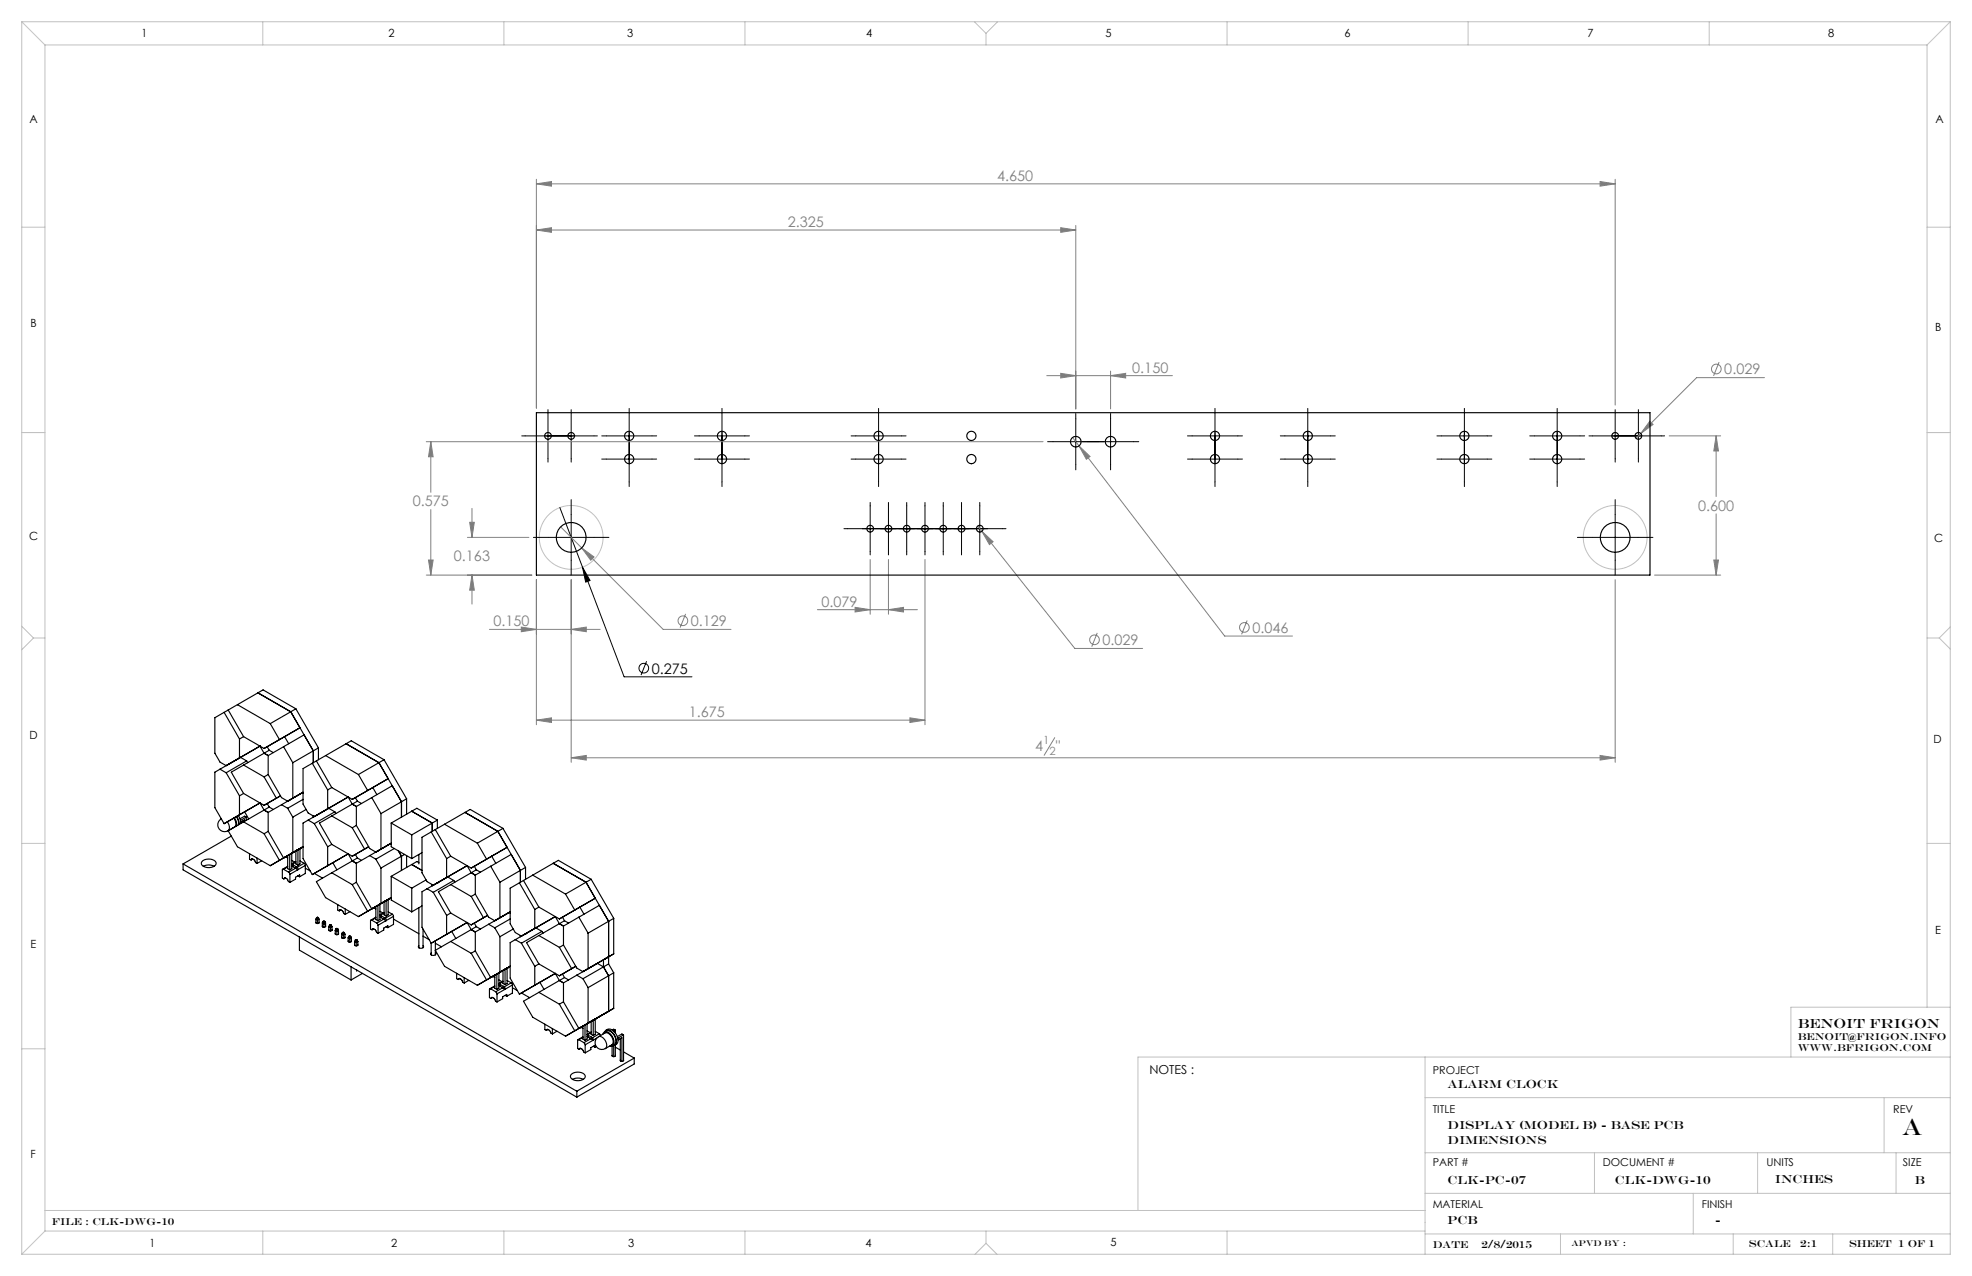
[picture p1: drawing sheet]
<svg xmlns="http://www.w3.org/2000/svg" width="432mm" height="279mm" viewBox="0 0 432 279" stroke-linecap="round" stroke-linejoin="round" font-family="sans-serif">
<g fill="none" stroke="#808080" stroke-width=".22">
<path d="M117.4 39.3v50.1M350.4 39.7l3.3 .6-3.3 .5zM353.7 39.3v49.4M117.4 50.4l3.4-.5v1zM117.4 40.3l3.4-.6v1.1zM117.4 50.4h118.2M117.4 40.3h236.3M232.3 49.9l3.3 .5-3.3 .5zM235.6 49.4v40.1M376.4 79.3l-1.2 3M93.3 96.7h135.1M94.3 96.7l.5 3.3h-1z"/>
<path d="M94.3 96.7v11.1M229.2 82.3h27.5M232.3 81.7l3.3 .6-3.3 .5zM234.8 95.8l33.4 43.5h14.8M236.3 97.6l2.4 2.4-.8 .6zM243.2 82.3l3.3-.6v1.1zM243.2 81.3v8.2M361.2 92.2l.8 .7-2.7 2zM365.5 95.4h11.3M375.8 95.4l.5 3.3h-1zM375.8 95.4v13.3M386.4 82.7h-14.9l-13.3 13.3"/>
<path d="M94.3 111.6v14.3M102.4 117.7h13.4M102.8 114.4h1.1l-.5 3.3zM103.4 111.3v6.4M122.8 115.4l22.4 22.4h14.9M127.4 120l2.7 2-.7 .7zM214.1 115.2l21.2 26.8h14.9M215 116.3l2.5 2.3-.8 .6zM375.8 112.5v13.4M93.3 125.9h23.1M93.8 122.6h1l-.5 3.3zM103.4 125.9l.5 3.3h-1.1z"/>
<path d="M103.4 125.9v6.4M107.2 137.8h24.2M114.1 137.3l3.3 .5-3.3 .5zM117.4 126.9v31.8M125.1 137.8l3.3-.5v1zM125.1 126.9v40M150.1 134.4l-1.2 3M179 133.5h21.9M187.2 133l3.3 .5-3.3 .5zM190.5 122.5v12M194.5 133.5l3.3-.5v1zM194.5 122.5v12"/>
<path d="M202.5 122.5v36.2M240.3 138.6l-1.2 3M273.1 135.9l-1.2 3M353.7 126.9v40M362.3 125.9h14.5M375.3 122.6h1l-.5 3.3zM117.4 157.7l3.4-.5v1zM117.4 157.7h85.1M199.2 157.2l3.3 .5-3.3 .5zM125.1 165.9l3.3-.5v1zM125.1 165.9h228.6M230.9 161.5l-2.3 3.9"/>
<path d="M350.4 165.4l3.3 .5-3.3 .5z"/>
<circle cx="375.8" cy="80.8" r="1.06"/>
<circle cx="149.5" cy="135.9" r="1.06"/>
<circle cx="272.5" cy="137.4" r="1.06"/>
<circle cx="239.7" cy="140.1" r="1.06"/>
</g>
<g fill="none" stroke="#000" stroke-width=".22">
<path d="M115 95.4h15.1M120 90.4v10M125.1 90.4v10M132.8 95.4h10M137.8 90.4v15.1M153.1 95.4h10M158.1 90.4v15.1M187.4 95.4h10M192.4 90.4v15.1M230.6 96.7h17.6M235.6 91.7v10M243.2 91.7v10"/>
<path d="M261 95.4h10M266 90.4v15.1M281.4 95.4h10M286.4 90.4v15.1M315.6 95.4h10M320.6 90.4v15.1M336 95.4h10M341 90.4v15.1M348.7 95.4h15M353.7 90.4v10M358.7 90.4v10M120.1 117.7h10"/>
<path d="M122.6 111.1l14.1 37.1h14.8M125.1 112.7v10M132.8 100.5h10M153.1 100.5h10M185.5 115.8h34M187.4 100.5h10M190.5 110.8v10M194.5 110.8v10M198.5 110.8v10M202.5 110.8v10M206.5 110.8v10M210.5 110.8v10"/>
<path d="M214.5 110.8v10M261 100.5h10M281.4 100.5h10M315.6 100.5h10M336 100.5h10M348.7 117.7h10M353.7 112.7v10M127.5 124.2l1.7 2.9-1 .4zM141.6 144.8l-1.2 3"/>
<circle cx="141" cy="146.3" r="1.06"/>
</g>
<g fill="none" stroke="#c0c0c0" stroke-width=".22">
<path d="M4.8 4.8l5 5M4.8 4.8h422.2M4.8 4.8v269.8M9.8 9.8h412.2M9.8 9.8v259.8M57.5 4.8v5M110.3 4.8v5M163.1 4.8v5M213.4 4.8l2.5 2.5M215.9 7.3v2.5M218.4 4.8l-2.5 2.5M268.7 4.8v5"/>
<path d="M321.5 4.8v5M374.3 4.8v5M422 9.8v210.7M427 4.8l-5 5M427 4.8v269.8h-422.2M4.8 49.7h5M422 49.7h5M4.8 94.7h5M422 94.7h5M4.8 137.1l2.5 2.6M7.3 139.7l-2.5 2.6M7.3 139.7h2.5"/>
<path d="M422 139.7h2.6M424.6 139.7l2.4 2.4M427 137.3l-2.4 2.4M4.8 184.7h5M422 184.7h5M4.8 229.7h5M312 231.5v43.1M427 231.5h-177.8v33.6M427 220.5h-34.8v11M312 240.3h115M312 252.4h115M349.1 252.4v8.9"/>
<path d="M384.9 252.4v8.9M412.6 240.3v12.1M415.2 252.4v8.9M9.8 265.1h302.2M9.8 269.6l-5 5M9.8 269.6h302.2M57.5 269.6v5M110.3 269.6v5M163.1 269.6v5M215.9 272.2l-2.4 2.4M215.9 272.2l2.4 2.4M215.9 269.6v2.6"/>
<path d="M268.7 269.6v5M312 270.2h115M312 261.3h115M341.7 270.2v4.4M370.8 261.3v8.9M379.5 270.2v4.4M401.3 270.2v4.4"/>
<circle cx="125.1" cy="117.7" r="7"/>
<circle cx="353.7" cy="117.7" r="7"/>
</g>
<g fill="none" stroke="#000" stroke-width=".22" stroke-dasharray="15.2 1.3 1.3 1.3">
<path d="M115 95.4h-.8M120 90.4v-.7M120.1 95.4h-.8M125 95.4h.7M125.1 90.4v-.7M130.1 95.4h.7M132.8 95.4h-1M137.8 90.4v-1M137.8 95.5v-1M142.8 95.4h1M153.1 95.4h-1M158.1 90.4v-1"/>
<path d="M158.1 95.5v-1M163.1 95.4h1M187.4 95.4h-1M192.4 90.4v-1M192.4 95.5v-1M197.4 95.4h1M230.6 96.7h-1.2M235.6 91.7v-1.2M238.2 96.7h-1.2M240.6 96.7h1.1M243.2 91.7v-1.2M248.2 96.7h1.1"/>
<path d="M261 95.4h-1M266 90.4v-1M266 95.5v-1M271 95.4h1.1M281.4 95.4h-1.1M286.4 90.4v-1M286.4 95.5v-1M291.4 95.4h1M315.6 95.4h-1M320.6 90.4v-1M320.6 95.5v-1M325.6 95.4h1.1"/>
<path d="M336 95.4h-1M341 90.4v-1M341 95.5v-1M346 95.4h1M348.7 95.4h-.8M353.7 90.4v-.7M353.7 95.4h-.7M358.7 95.4h.7M358.7 90.4v-.7M363.7 95.4h.8M120 100.4v.8M120.1 117.7h-3.3"/>
<path d="M125.1 112.7v-3.3M125.1 100.4v.8M130.1 117.7h3.2M132.8 100.5h-1M137.8 100.4v1.1M137.8 105.5v1M142.8 100.5h1M153.1 100.5h-1M158.1 100.4v1.1M158.1 105.5v1M163.1 100.5h1M185.5 115.8h-.7"/>
<path d="M187.4 100.5h-1M189.5 115.8h-.7M190.5 110.8v-.8M192.4 100.4v1.1M192.4 105.5v1M193.5 115.8h-.7M194.5 110.8v-.8M195.5 115.8h.8M197.4 100.5h1M197.5 115.8h-.7M198.5 110.8v-.8M199.5 115.8h.8"/>
<path d="M201.5 115.8h-.7M202.5 110.8v-.8M203.5 115.8h.8M205.5 115.8h-.7M206.5 110.8v-.8M207.5 115.8h.8M209.5 115.8h-.7M210.5 110.8v-.8M211.5 115.8h.8M214.5 110.8v-.8M215.5 115.8h.8M219.5 115.8h.8"/>
<path d="M235.6 101.7v1.2M243.2 101.7v1.2M261 100.5h-1M266 100.4v1.1M266 105.5v1M271 100.5h1.1M281.4 100.5h-1.1M286.4 100.4v1.1M286.4 105.5v1M291.4 100.5h1M315.6 100.5h-1M320.6 100.4v1.1"/>
<path d="M320.6 105.5v1M325.6 100.5h1.1M336 100.5h-1M341 100.4v1.1M341 105.5v1M346 100.5h1M348.7 117.7h-3.3M353.7 112.7v-3.3M353.7 100.4v.8M358.7 117.7h3.2M358.7 100.4v.8M125.1 122.7v3.2"/>
<path d="M190.5 120.8v.7M194.5 120.8v.7M198.5 120.8v.7M202.5 120.8v.7M206.5 120.8v.7M210.5 120.8v.7M214.5 120.8v.7M353.7 122.7v3.2"/>
</g>
<path d="M127.5 124.2l1.7 2.9-1 .4z" fill="#000"/>
<path d="M117.4 50.4l3.4-.5v1zM232.3 49.9l3.3 .5-3.3 .5zM232.3 81.7l3.3 .6-3.3 .5zM243.2 82.3l3.3-.6v1.1zM117.4 40.3l3.4-.6v1.1zM350.4 39.7l3.3 .6-3.3 .5zM361.2 92.2l-1.9 2.7 2.7-2zM236.3 97.6l1.6 3 .8-.6zM215 116.3l1.7 2.9 .8-.6zM114.1 137.3l3.3 .5-3.3 .5zM125.1 137.8l3.3-.5v1zM117.4 157.7l3.4-.5v1zM199.2 157.2l3.3 .5-3.3 .5zM187.2 133l3.3 .5-3.3 .5zM194.5 133.5l3.3-.5v1zM125.1 165.9l3.3-.5v1zM350.4 165.4l3.3 .5-3.3 .5zM102.8 114.4h1.1l-.5 3.3zM103.4 125.9l.5 3.3h-1.1zM94.3 96.7l.5 3.3h-1zM93.8 122.6h1l-.5 3.3zM375.3 122.6h1l-.5 3.3zM375.8 95.4l.5 3.3h-1zM127.4 120l2 2.7 .7-.7z" fill="#808080"/>
<g fill="none" stroke="#000" stroke-width=".25">
<path d="M117.4 90.4h243.9v35.5h-243.9zM49.1 156l-2 1.2v7.7l1.1 2 1.3 .8 7.4-4.3M49.1 156l3.3 5.8M50 155.5l3.3 5.8M52 154.3l7.2 4.1M52 154.3l-2.9 1.7M52 154.3l5.6-3.2 7.2 4.1M56.5 151.7l7.2 4.2M59.2 158.4l2 3.5-3.4 2M63.7 155.9l-4.5 2.5M63.7 155.9l4.9 8.5M64.8 155.2l-1.1 .7"/>
<path d="M64.8 155.2l4.9 8.6M48.2 168.4l1.3 .8M48.5 179.3a1.5 1.5 0 0 0-.6 2 1.5 1.5 0 0 0 2 .6M49.5 169.2l2.9 5.1M49.8 179.9l.3 .8a1.06 1.06 0 0 1-.2 1.2M51.2 179.1l.4 .7a1.06 1.06 0 0 1-.3 1.3l-1.4 .8M51.3 179.1l.5 1.1v.7M51.7 178.8l.5 1.2v.6M51.8 178.8l.4 .6 .1 1.1M52.2 178.6l.3 .6 .2 1.1M52.4 161.8v4.2M52.4 174.3v4.1l-3.3 2"/>
<path d="M52.7 165.8l1.3 .8M52.7 165.8h.1M53.2 179.7v.3M53.3 180l-3.3 1.9 2 3.5 7.2 4.2M53.3 180l4.5 2.6M53.3 161.3l4.5 2.6M53.3 167.5l4.5 2.6M53.3 167.5l-2.7 1.6 2.7 4.6M53.3 173.7l4.5 2.6M53.3 161.3l-.9 .5M53.3 173.7l-.9 .6M53.6 179.8v-.3l-.9 .5"/>
<path d="M53.9 178.9l-1.2 .7M53.9 178.9v.7M53.9 178.9l-.3-.2-1 .6M54 166.6l-4.5 2.6M54 166.6l.2 .4M56.9 163.4l-9.8 5.7v7.8l2 3.5M56.9 163.4h.1M56.9 175.8h.1M56.9 175.8l.9 1.6 .9 .5M56.9 175.8l-3.3 2 .9 1.5M56.9 175.8l-7.8 4.6M56.9 163.4l.9 1.5 .9 .5"/>
<path d="M57.8 170.1l2.7 4.7-2.7 1.5M58.5 163.5l.4 .8M58.5 175.9l.4 .8M58.7 165.4v4.2M58.7 177.9v4.1M58.7 169.6l-.9 .5M58.9 176.7l-5.6 3.3M58.9 164.3l-5.6 3.2M58.9 176.7l.9 .5M58.9 164.3l.9 .5M61.4 174.3l-3.6 2M61.6 176.2l-2.9 1.7"/>
<path d="M61.6 176.2l1.4 .8M62.1 163.5l2 3.5M62.1 163.5l-3.4 1.9M63 177l1.1 1.9M63.2 175.3h.1M63.2 162.9l-.9-1.6 3.4-1.9-7.9 4.5M64.1 167v7.8l-1.1 .6-1.4-.7-2.9-5.1M64.1 178.9v7.8M66.1 173.6l.3 .1M66.4 175l-3.4 2M66.4 173.5l-4.8 2.7M66.6 160.9l-4.5 2.6"/>
<path d="M67 177.2l-2.9 1.7M67.5 179.6l1.3 .8M68.4 167.1l-2 1.2v7.8l1.1 1.9 1.3 .8 2.9-1.7v-4.1M68.4 167.1l3.3 5.9M68.6 164.4v2.6M68.6 178.7v.2M68.6 164.4l-4.5 2.6M69.3 166.6l3.3 5.8M69.7 163.8l-1.1 .6M69.7 163.8v2.6M69.7 178.3h.1M71.3 165.4l7.2 4.2"/>
<path d="M71.3 165.4l-2.9 1.7M71.3 165.4l5.6-3.2 7.2 4.2M72 177l1.3 .8M72 177h.1M72.6 172.4l4.5 2.6M72.6 178.7l-2.6 1.5 2.6 4.7M72.6 178.7l4.5 2.6M72.6 172.4l-.9 .6M73.3 177.8l-4.5 2.6M73.3 177.8l.2 .3M75.8 162.9l7.2 4.1 4.9 8.6v3.3M76.2 174.5l-9.8 5.7v7.8l2 3.5"/>
<path d="M76.2 174.5l-2.9 1.7M76.2 174.5h.1M76.2 174.5l.9 1.6 .9 .5M77.8 174.6l.5 .8M78 176.6v4.1M78.3 175.4l-5.7 3.3M78.3 175.4l.9 .5M78.5 169.6l2 3.5-3.4 1.9M81.4 174.6l2 3.5M81.4 174.6l-3.4 2M82.5 174l-.9-1.6 3.4-1.9-7.9 4.5M83.4 178.1v7.8l-1.1 .7-1.3-.8-3-5.1"/>
<path d="M84.1 166.4l-5.6 3.2M84.1 166.4l4.9 8.5M85.9 172.1l-4.5 2.5M89 174.9l-5.6 3.2M89 174.9v3.4M90.2 177.6l4.4 2.6v1.8M95.8 179.6l-5.6 3.2M95.8 179.6l-4.5-2.6-5.6 3.2M95.8 179.6v1.8M101.8 177.9l7.2 4.1M40.1 189.2l86.2 49.7M40.1 189.2v1.3l86.2 49.7"/>
<path d="M44.4 188.5a2.18 2.18 0 0 1 2.9 .3 1.19 1.19 0 0 1-1.5 1.2h-.4a1 1 0 0 1-1.2-1.3zM44.5 189.7l1.1-.3 1.3 .3M50.6 183.1l-10.5 6.1M50.9 181.4h.1M54.6 186.9v1.2l.4 .2M55.1 188.1l-.1 .2M55.2 188.1h-.1M55.3 188.1l-.3 .2M55.3 188.1l1 1M55.3 188.1h-.2M56.3 187.9v1.2M57.3 188.5l-1 .6"/>
<path d="M57.8 182.6l3.4 5.8-2 1.2M58.7 182l-.9 .6M58.7 182l3.4 5.9 4.3-2.5-7.2 4.2M62.1 190.3l-.3 .1v1.9l.4 .2M62.1 190.3l1.1 .7M62.3 192.3l-.1 .2M62.4 192.2l-.1 .1M62.5 192.2l-.3 .3M62.5 192.2l1 1M62.5 192.2l-.2 .1M62.5 187.6l.5 .3M63 189.7l-1.1 .6"/>
<path d="M63 187.4v2.8l.4 .3M63 189.8l-.9 .5M63.2 191l.3 .5M63.4 187.1v3.4M63.5 191.5v1.7M63.9 189.2l.1 .1M63.9 189.6l.8 .5M63.9 186.8v3.4l-.5 .3M63.9 188.4l.7 .4M64 189.3l1.1 .6M64 189.7l.2-.3v.4M64.7 190.1l.5 .4"/>
<path d="M64.7 190.1l-1.5 .9M64.8 188.7l-.9 .5M64.8 186.3v2.9l.4 .2M64.8 188.8l-.8 .5M64.9 189.8l-.2 .3M65.1 189.9l.1 .6M65.2 190.5h.1M65.2 186.1v3.3M65.3 191.8l.3 .2M65.6 192v-.4l-.9 .5v.4l-1.2 .7M65.7 185.8h.1M65.7 188.5l.9 .5"/>
<path d="M65.7 185.8v3.4l-.5 .2M66.6 189l.3 .5M66.6 189l-1.5 .9M66.9 189.5l-3.4 2M66.9 189.5v1.8l-1.3 .7M66.9 190.1l1 .6M68.8 191.2l1.8 1.1M68.8 180.4l2.9 5M71.7 185.4v4.2l-3.3 1.9M72.6 191.1l-3.3 2 2 3.5 7.2 4.1M72.6 191.1l4.5 2.6M72.6 184.9l4.5 2.6"/>
<path d="M72.6 184.9l-.9 .5M73.9 198.1v1.2l.4 .1M74.4 199.3l.5 .1 .4 .6 .3 .2M74.4 199.3l-.1 .1M74.5 199.2l-.1 .1M74.6 199.2l-.3 .2M75.6 199v1.2M76.2 187h.1M76.2 187l.9 1.5 .9 .5M76.2 187l-3.3 1.9 .9 1.6M76.2 187l-7.8 4.5M76.6 199.6l-1 .6"/>
<path d="M77.1 193.7l3.4 5.8-2 1.2M77.1 181.3l2.7 4.6-2.7 1.6M77.8 187.1l.5 .8M78 193.2l-.9 .5M78 193.2l3.4 5.8 4.3-2.4-7.2 4.1M78 189v4.2M78 180.7l-.9 .6M78.3 187.9l-5.7 3.2M78.3 187.9l.9 .5M80.7 185.4l-3.6 2.1M81 187.4l1.3 .7M81 187.4l-3 1.6"/>
<path d="M81.8 198.8l.5 .2M82.3 198.5v2.9l.4 .2M82.3 188.1l1.1 2M82.5 186.4h.1M82.7 198.2v3.4M83.2 198v3.4l-.5 .2M83.2 199.5l.7 .4M83.4 190.1v7.8M84.1 199.8l-.9 .5M84.1 197.5v2.8l.4 .3M84.1 199.9l-.8 .5M84.5 197.2v3.4"/>
<path d="M85 196.9h.1M85 199.7l.9 .5M85 196.9v3.4l-.5 .3M85.4 184.8l.3 .1M85.7 191.9v5.2l4.5 2.6M85.7 180.2v5.2l4.5 2.6M85.7 191.9l4.5 2.6M85.7 180.2l4.5 2.6M85.7 184.6l-4.7 2.8M86.3 185.8l-4 2.3M87.2 186.3l.7 1.2M87.9 187.5l-4.5 2.6"/>
<path d="M87.9 187.5v3.1M88.6 187.1l-.7 .4M89 187.4v2.5M90.2 182.8v5.2M90.2 194.5v5.2M90.2 189.3l2.2 1.3M91.7 187.1v2.1M91.7 198.8v8.7M91.7 188.9l-.4-.3-5.6 3.3M92.4 198.4l-2.2 1.3M92.4 186.7l-2.2 1.3M93.3 192.7l-3.1 1.8"/>
<path d="M93.5 194.6l-1.1 .7v7.7l2 3.5M93.5 194.6l1.4 .8M94.4 182.2l-2 1.1v7.8l1.1 2 1.4 .7M94.4 182.2l3.4 5.8M94.6 193.7v.3M94.9 195.4l2.9 5M95.3 181.6l3.4 5.9M95.8 193.3h.1M97.3 180.5l7.2 4.1M97.3 180.5l-2.9 1.7M97.3 180.5l5.7-3.3 7.1 4.2M97.8 188v4.1l-2.9 1.7"/>
<path d="M98 192l1.4 .8M98 192l-4.5 2.6M98 192h.1M98.7 187.5l4.5 2.6M98.7 193.7l4.5 2.6M98.7 199.9l4.5 2.6 3.6-2.1M98.7 193.7l-2.7 1.6 2.7 4.6M98.7 187.5l-.9 .5M98.7 199.9l-.9 .5M99.4 192.8l-4.5 2.6M99.4 192.8l.2 .4M102.3 189.6l-2.9 1.6"/>
<path d="M102.3 189.6h.1M102.3 189.6l-7.4 4.2M102.3 189.6l.9 1.5 .9 .5M103.2 196.3l2.7 4.7M103.9 189.7l.4 .8M104.1 195.8l2.9 5 1.3 .8M104.1 191.6v4.2M104.1 195.8l-.9 .5M104.3 190.5l-5.6 3.2M104.3 190.5l.9 .5M104.5 184.6l2 3.5M106.5 188.1l-3.3 2"/>
<path d="M107.4 189.7l-3.3 1.9M107.4 189.7l2.1 3.5M107.7 187.5l3.3-2-4.5 2.6M107.7 187.5l-4.5 2.6M107.7 187.5l.9 1.5M109 182l-4.5 2.6M109 182l5 8.6v2.6M109.5 193.2v7.8M110.1 181.4l-1.1 .6M110.1 181.4l5 8.5M111.5 199.8l.2 .1M111.7 199.7l-4.7 2.7"/>
<path d="M111.9 187.1l-4.5 2.6M113.7 193.3l3.4 5.8M113.7 193.3l-2 1.2v7.8l1.1 1.9 1.4 .8 2.9-1.7v-4.2M114.6 192.8l3.4 5.8M115.1 189.9l-5.6 3.3M115.1 189.9v2.6M116.6 191.6l7.2 4.2M118 198.6l4.5 2.6M118 198.6l-.9 .5M121.1 189l7.2 4.2 5 8.5v9.4M123.8 195.8l2.1 3.5-3.4 1.9M129.4 192.5l-7.1-4.1-8.6 4.9"/>
<path d="M129.4 192.5l-5.6 3.3M129.4 192.5l5 8.6M131.2 198.2l-4.4 2.6M65.6 205.2v2.9l11.3 6.5M69.2 201.3l.3 .2 .4-.2M69.2 201.3v.8M69.3 200.9l.2 .2M69.3 200.9l.2-.1 .2 .1M69.3 200.9l-.1 .4M69.5 201.1v1.1M69.7 200.9l-.2 .2M69.7 200.9l.2 .4"/>
<path d="M69.9 201.9a.36 .36 0 0 1-.4 .3 .36 .36 0 0 1-.3-.2M69.9 201.3v.8M70.6 202.1l.3 .2 .4-.2M70.6 202.1v.8M70.7 201.8l.2 .1M70.7 201.8l.2-.2 .2 .2M70.7 201.8l-.1 .3M70.9 201.9v1.1M71.1 201.8l-.2 .1M71.1 201.8l.2 .3M71.3 202.8a.36 .36 0 0 1-.4 .2 .36 .36 0 0 1-.3-.2M71.3 202.1v.8"/>
<path d="M72 202.9v.8M72 202.9l.3 .2 .4-.2M72.1 202.6l.2 .1M72.1 202.6l.2-.1 .3 .1M72.1 202.6l-.1 .3M72.3 202.7v1.2M72.6 202.6l-.3 .1M72.6 202.6l.1 .3M72.7 203.6a.36 .36 0 0 1-.3 .3 .36 .36 0 0 1-.4-.3M72.7 202.9v.8M73.4 203.7l.4 .2 .3-.2M73.4 203.7v.8"/>
<path d="M73.5 203.4l.3 .1M73.5 203.4l.3-.1 .2 .1M73.5 203.4l-.1 .3M73.8 203.5v1.2M74 203.4l-.2 .1M74 203.4l.1 .3M74.1 204.4a.36 .36 0 0 1-.3 .3 .36 .36 0 0 1-.4-.3M74.1 203.7v.8M74.8 204.5l.4 .2 .3-.2M74.8 204.5v.8M75 204.2l.2 .1M75 204.2l.2-.1 .2 .1"/>
<path d="M75 204.2l-.2 .3M75.2 204.3v1.2M75.4 204.2l-.2 .1M75.4 204.2l.1 .3M75.5 205.2a.36 .36 0 0 1-.3 .3 .36 .36 0 0 1-.4-.3M75.5 204.5v.9M76.2 205.4v.8M76.2 205.4l.4 .2 .3-.2M76.4 205l.2 .2M76.4 205l.2-.1 .2 .1M76.4 205l-.2 .4M76.6 205.2v1.1"/>
<path d="M76.8 205l-.2 .2M76.8 205l.1 .4M76.9 211.7v2.9M76.9 206a.36 .36 0 0 1-.3 .3 .36 .36 0 0 1-.4-.3M76.9 205.4v.8M77.7 206.2l.3 .2 .4-.2M77.7 206.2v.8M77.8 205.8l-.1 .4M77.8 205.8l.2 .2M77.8 205.8l.2-.1 .2 .1M78 206v1.1M78.1 212.4v.2l.1-.1"/>
<path d="M78.2 205.8l-.2 .2M78.2 205.8l.2 .4M78.4 206.8a.36 .36 0 0 1-.4 .3 .36 .36 0 0 1-.3-.2M78.4 206.2v.8M79.4 213.1l-2.5 1.5M81.4 201.5l-.3 .1v1.8l.4 .2M81.4 201.5l1.1 .6M81.6 203.4l.5 .2 .4 .6 .3 .2M81.6 203.4l-.1 .2M81.7 203.4h-.1M81.8 203.4l-.3 .2M82.3 200.8l-1.1 .7"/>
<path d="M82.3 201l-.9 .5M82.5 202.1l.3 .5M82.8 202.6v1.8M83.2 200.4h.1M83.2 200.8l.8 .5M83.3 200.4l1.1 .7M83.3 200.9l.2-.4v.4M84 201.3l.5 .3M84 201.3l-1.5 .8M84.2 200.9l-.2 .4M84.4 201.1l.1 .5M84.5 201.6l-1.7 1"/>
<path d="M84.5 201.6h.1M84.6 202.9h.1M84.6 202.9l.3 .2M84.9 203.1v-.4l-.9 .5v.4l-1.2 .8M85.9 200.2l.3 .4M85.9 200.2l-1.5 .9M86.2 200.6l-1.7 1M86.2 200.6v1.8l-1.3 .7M86.2 201.3l5.5 3.2M91.7 207.1l-.1 .1a.55 .55 0 0 0 .6 .5 .55 .55 0 0 0 .5-.5l-.1-.1M92.6 203.4v4.1M92.6 205l1.4 .8"/>
<path d="M94.4 208.7h-.1a.55 .55 0 0 0 .6 .5 .55 .55 0 0 0 .5-.5h-.1M94.4 206.5v2.6M95.3 206v3.1M95.3 206.5l1.4 .8M97.8 200.4v4.2M97.8 204.6l-3.4 1.9M98.7 206.1l-3.4 2 2 3.5 7.2 4.1M98.7 206.1l4.5 2.6M98.9 203.9l-4.5 2.6M98.9 203.9l.9 1.6M100 213.1v1.2l.3 .2M100.4 214.3l-.1 .2"/>
<path d="M100.5 214.2l-.1 .1M100.7 214.3l-.4 .2M100.7 214.3l.9 .9M100.7 214.3h-.3M101.6 214.1v1.1M102.3 202h.1M102.3 202l.9 1.6 .9 .5M102.3 202l-3.4 1.9M102.3 202l-4.5 2.6M102.7 214.7l-1.1 .5M103.2 208.7l3.3 5.9-2 1.1M103.9 202.1l.4 .8"/>
<path d="M104.1 208.2l-.9 .5M104.1 208.2l3.3 5.9 4.3-2.5-7.2 4.1M104.1 204.1v4.1M104.3 202.9l-5.6 3.2M104.3 202.9l.9 .5M107 202.4l1.3 .8M107 202.4l-2.9 1.7M107.4 216.5l-.2 .1v1.8l.3 .2M107.4 216.5l1.2 .7M107.6 218.4l-.1 .2M107.7 218.4h-.1M107.9 218.4l-.4 .2"/>
<path d="M107.9 218.4l.9 1M107.9 218.4h-.3M107.9 213.8l.4 .3M108.3 215.9l-1 .6M108.3 213.5v2.9l.5 .2M108.3 203.2l1.2 1.9M108.3 216l-.9 .5M108.6 217.2l.2 .4M108.6 201.5h.1M108.8 213.3v3.3M108.8 217.6v1.8M109.2 215.4h.1"/>
<path d="M109.2 215.8l.9 .5M109.2 213v3.4l-.4 .2M109.2 214.6l.7 .4M109.3 215.4l1.1 .7M109.4 215.9l.1-.3v.4M109.5 205.1v7.8M110.1 216.3l.4 .4M110.1 216.3l-1.5 .9M110.1 214.8l-.9 .6M110.1 212.5v2.8l.5 .3M110.1 215l-.8 .4M110.2 216l-.1 .3"/>
<path d="M110.4 216.1l.1 .5M110.5 216.7h.1M110.6 212.2v3.4M110.6 217.9l.4 .3M111 218.2v-.5l-.9 .6v.4l-1.3 .7M111 212h.1M111 214.7l.9 .5M111 212v3.3l-.4 .3M111.7 201.2l-3.4 2M111.9 215.2l.3 .5M111.9 215.2l-1.5 .9M112.2 215.7l-3.4 1.9"/>
<path d="M112.2 215.7v1.7l-1.2 .8M112.2 216.3l1.1 .6M112.4 203.4l-2.9 1.7M112.8 205.8l-1.1 .6v7.8l2 3.5M112.8 205.8l1.4 .7M114 204.8v.3M114.2 217.4l1.8 1.1M114.2 206.5l2.9 5.1M115.1 204.5h.1M117.1 211.6v4.1l-3.4 2M117.3 203.2l1.4 .7M117.3 203.2h.1"/>
<path d="M118 217.3l-3.4 1.9 2 3.5 7.2 4.2M118 217.3l4.5 2.6M118 211.1l4.5 2.6 3.6-2.1M118 204.8l-2.7 1.6 2.7 4.7M118 204.8l4.5 2.6M118 211.1l-.9 .5M118.7 203.9l-4.5 2.6M118.7 203.9l.2 .4M121.6 200.7l-2.9 1.7M121.6 200.7h.1M121.6 213.1h.1M121.6 200.7l-8.8 5.1"/>
<path d="M121.6 213.1l-3.4 2 .9 1.5M121.6 213.1l-7.9 4.6M121.6 200.7l.9 1.6 .9 .5M121.6 213.1l.9 1.6M122.5 214.7l.9 .5M122.5 219.9l3.4 5.8M122.5 214.7l-4.5 2.6M122.5 207.4l2.7 4.7M123.2 200.8l.4 .8M123.2 213.3l.4 .8M123.4 206.9l2.9 5.1 1.3 .8M123.4 219.4l-.9 .5"/>
<path d="M123.4 202.8v4.1M123.4 215.2v4.2M123.4 206.9l-.9 .5M123.6 201.6l-5.6 3.2M123.6 201.6l.9 .5M123.6 214.1l.9 .5M123.6 214.1l-1.1 .6M126.3 213.5l-2.9 1.7M126.3 213.5l1.3 .8M126.8 200.8l2 3.5M126.8 200.8l-3.4 2M127.6 214.3l1.2 2"/>
<path d="M127.9 200.2l-.9-1.6 3.3-1.9-7.8 4.5M127.9 212.6h.1M128.8 204.3v7.8l5.6-3.2M128.8 216.3v7.7M130.8 210.9l1.3 .8M132.1 211.7l1.2 2v7.7l-6.5 3.8-3.4-5.8M132.1 210.2l-5.8 3.3M132.1 210.2v1.5M133.3 211.1l-5.7 3.2M133.3 211.1l1.1 1.9M134.4 201.1v7.8M134.4 213v7.8"/>
<path d="M134.4 213l-5.6 3.3M134.4 208.9l-2.3 1.3M134.4 201.1l-5.6 3.2M119.3 224.3v1.1l.3 .2M119.8 225.4l-.2 .2M119.9 225.4h-.1M120 225.4l-.4 .2M120 225.4l.9 1M120 225.4h-.2M120.9 225.2v1.2M122 225.8l-1.1 .6M125.2 235.1a2.18 2.18 0 0 1 2.9 .4 1.19 1.19 0 0 1-1.5 1.1h-.4a1 1 0 0 1-1.2-1.2z"/>
<path d="M125.3 236.3l1.1-.2 1.3 .2M125.9 225.7l-2.1 1.2M126.3 238.9v1.3M126.8 227.7l-.3 .1v1.8l.3 .2M126.8 227.7l1.1 .6M126.9 229.6l-.1 .2M127 229.5l-.1 .1M127.2 229.6l-.4 .2M127.2 229.6l.9 .9M127.2 229.6h-.3M127.2 224.9l.4 .3M127.6 227l-1 .6"/>
<path d="M127.6 224.7v2.8l.5 .3M127.6 227.1l-.8 .6M127.9 228.3l.2 .5M127.9 224.6l-4.1 2.3M128.1 224.4v3.4M128.1 228.8v1.7M128.5 226.6h.1M128.5 224.2v3.3l-.4 .3M128.5 227l.9 .4M128.5 225.7l.7 .4M128.6 226.6l1.1 .6M128.7 227l.1-.3v.4"/>
<path d="M129.4 227.4l.4 .4M129.4 227.4l-1.5 .9M129.4 226l-.9 .5M129.4 226.1l-.8 .5M129.5 227.1l-.1 .4M129.7 227.2l.1 .6M129.8 227.8l-1.7 1M129.8 227.8h.1M129.9 223.4v3.4M129.9 229.1h.1M129.9 229.1l.4 .2M130.3 229.3v-.4l-.9 .5v.4l-1.3 .7"/>
<path d="M130.3 223.1h.1M130.3 223.1v3.4l-.4 .3M130.3 225.8l.9 .6M130.6 229.1l-.3 .2M130.7 227.3l-.9 .5M131 227a1.5 1.5 0 0 0-.5 2.1 1.5 1.5 0 0 0 2 .5M131 227l1.5-.8a1.73 1.73 0 0 1 1.5 2.6l-1.5 .8M131 227a1.73 1.73 0 0 1 1.5 2.6M131.2 226.4l.3 .3M131.2 226.4l-1.5 .8M132 226.4a.83 .83 0 0 1 .7-.5 .83 .83 0 0 1 .8 .4l.6 .7a1.4 1.4 0 0 1-.1 2h-.5M132.3 226a1.24 1.24 0 0 1 2 .4l.2 .4a1.39 1.39 0 0 1-.4 2.2"/>
<path d="M132.4 225.9a.92 .92 0 0 1 1.6 0 2.12 2.12 0 0 1 .6 3l-.5 .1M132.7 225.6a1.3 1.3 0 0 1 2 .5l.5 .8a1.3 1.3 0 0 1-.6 2M134 231.1a.37 .37 0 0 0 .4 .3 .37 .37 0 0 0 .3-.3M134 229v2.2M134.1 225.5l.3-.1 .3 .2M134.4 229v2.4M134.4 220.8l-5 2.8v2.9l.5 .3M134.4 220.8l-8.5 4.9M134.7 225.6l-.3 .2M134.7 225.6v.6M134.7 228.8v2.4M134.7 229.3l1.1 .6"/>
<path d="M135.3 227.7l.9-.5v5.2M135.8 227.4v4.9M136.5 232.1a.37 .37 0 0 1-.3 .3 .37 .37 0 0 1-.4-.3M136.5 226.6l-.3-.2-1 .6M136.5 226.6l-1.2 .7M136.5 226.6v5.7M136.5 230.3l2.4 1.4M138.9 231.7l-12.6 7.2M138.9 231.7v1.3l-12.6 7.2"/>
<circle cx="120" cy="95.4" r=".74"/>
<circle cx="125.1" cy="95.4" r=".74"/>
<circle cx="137.8" cy="95.4" r="1.02"/>
<circle cx="158.1" cy="95.4" r="1.02"/>
<circle cx="192.4" cy="95.4" r="1.02"/>
<circle cx="212.7" cy="95.4" r="1.02"/>
<circle cx="235.6" cy="96.7" r="1.17"/>
<circle cx="243.2" cy="96.7" r="1.17"/>
<circle cx="266" cy="95.4" r="1.02"/>
<circle cx="286.4" cy="95.4" r="1.02"/>
<circle cx="320.6" cy="95.4" r="1.02"/>
<circle cx="341" cy="95.4" r="1.02"/>
<circle cx="353.7" cy="95.4" r=".74"/>
<circle cx="358.7" cy="95.4" r=".74"/>
<circle cx="125.1" cy="117.7" r="3.3"/>
<circle cx="137.8" cy="100.5" r="1.02"/>
<circle cx="158.1" cy="100.5" r="1.02"/>
<circle cx="190.5" cy="115.8" r=".74"/>
<circle cx="192.4" cy="100.5" r="1.02"/>
<circle cx="194.5" cy="115.8" r=".74"/>
<circle cx="198.5" cy="115.8" r=".74"/>
<circle cx="202.5" cy="115.8" r=".74"/>
<circle cx="206.5" cy="115.8" r=".74"/>
<circle cx="210.5" cy="115.8" r=".74"/>
<circle cx="212.7" cy="100.5" r="1.02"/>
<circle cx="214.5" cy="115.8" r=".74"/>
<circle cx="266" cy="100.5" r="1.02"/>
<circle cx="286.4" cy="100.5" r="1.02"/>
<circle cx="320.6" cy="100.5" r="1.02"/>
<circle cx="341" cy="100.5" r="1.02"/>
<circle cx="353.7" cy="117.7" r="3.3"/>
</g>
<text font-size="5.1" x="416.5" y="248.6">A</text>
<g font-size="3.2" fill="#808080">
<text x="218.3" y="39.6">4.650</text>
<text x="172.5" y="49.7">2.325</text>
<text x="247.9" y="81.6">0.150</text>
<text x="377.6" y="82">0.029</text>
<text x="90.4" y="110.9">0.575</text>
<text x="371.8" y="111.8">0.600</text>
<text x="99.4" y="122.9">0.163</text>
<text x="108" y="137.1">0.150</text>
<text x="151.3" y="137.1">0.129</text>
<text x="179.9" y="132.8">0.079</text>
<text x="241.4" y="141.3">0.029</text>
<text x="274.2" y="138.6">0.046</text>
<text x="150.8" y="157">1.675</text>
<text x="226.7" y="164.5">4</text>
<text x="231.2" y="164.5">&quot;</text>
</g>
<text font-size="3.2" x="142.7" y="147.5">0.275</text>
<text font-size="2.9" x="393.6" y="225">BENOIT FRIGON</text>
<text font-size="2.7" x="251.7" y="235.2">NOTES :</text>
<g font-size="2.6">
<text x="317" y="238.3">Alarm Clock</text>
<text x="317" y="247.1">Display (Model B) - Base PCB</text>
<text x="317" y="250.4">Dimensions</text>
<text x="317" y="259.3">CLK-PC-07</text>
<text x="353.6" y="259.3">CLK-DWG-10</text>
<text x="388.6" y="259.1">INCHES</text>
<text x="419.3" y="259.2">B</text>
<text x="317" y="267.9">PCB</text>
<text x="375.5" y="267.9">-</text>
</g>
<g font-size="2.5">
<text x="31" y="8.2">1</text>
<text x="85.1" y="8.2">2</text>
<text x="137.3" y="8.2">3</text>
<text x="189.7" y="8.2">4</text>
<text x="242.1" y="8.2">5</text>
<text x="294.4" y="8.2">6</text>
<text x="347.6" y="8.2">7</text>
<text x="400.3" y="8.2">8</text>
<text x="6.4" y="27">A</text>
<text x="423.8" y="27">A</text>
<text x="6.7" y="71.5">B</text>
<text x="423.8" y="72.5">B</text>
<text x="6.4" y="118.4">C</text>
<text x="423.5" y="118.6">C</text>
<text x="6.5" y="161.8">D</text>
<text x="423.4" y="162.7">D</text>
<text x="6.7" y="207.6">E</text>
<text x="423.7" y="204.6">E</text>
<text x="6.7" y="253.5">F</text>
<text x="32.7" y="273">1</text>
<text x="85.7" y="273">2</text>
<text x="137.6" y="273">3</text>
<text x="189.5" y="273">4</text>
<text x="243.2" y="272.9">5</text>
</g>
<g font-size="2.5" fill="#808080">
<text x="228.4" y="162.9">1</text>
<text x="229.8" y="165.4">2</text>
</g>
<g font-size="2.4">
<text x="313.7" y="235.2">PROJECT</text>
<text x="313.7" y="243.7">TITLE</text>
<text x="414.5" y="243.6">REV</text>
<text x="313.7" y="255.3">PART #</text>
<text x="351" y="255.3">DOCUMENT #</text>
<text x="386.8" y="255.3">UNITS</text>
<text x="416.7" y="255.3">SIZE</text>
<text x="313.7" y="264.6">MATERIAL</text>
<text x="372.6" y="264.6">FINISH</text>
</g>
<g font-size="2.2">
<text x="393.6" y="227.7">benoit@frigon.info</text>
<text x="393.6" y="230.2">www.bfrigon.com</text>
<text x="11.4" y="268.3">File : clk-dwg-10</text>
<text x="313.7" y="273.2">DATE</text>
<text x="324.4" y="273.2">2/8/2015</text>
<text x="383" y="273">SCALE</text>
<text x="394.2" y="273">2:1</text>
<text x="404.9" y="273">SHEET 1 OF 1</text>
</g>
<text font-size="1.8" x="344.1" y="272.8">APVD BY :</text>
</svg>
